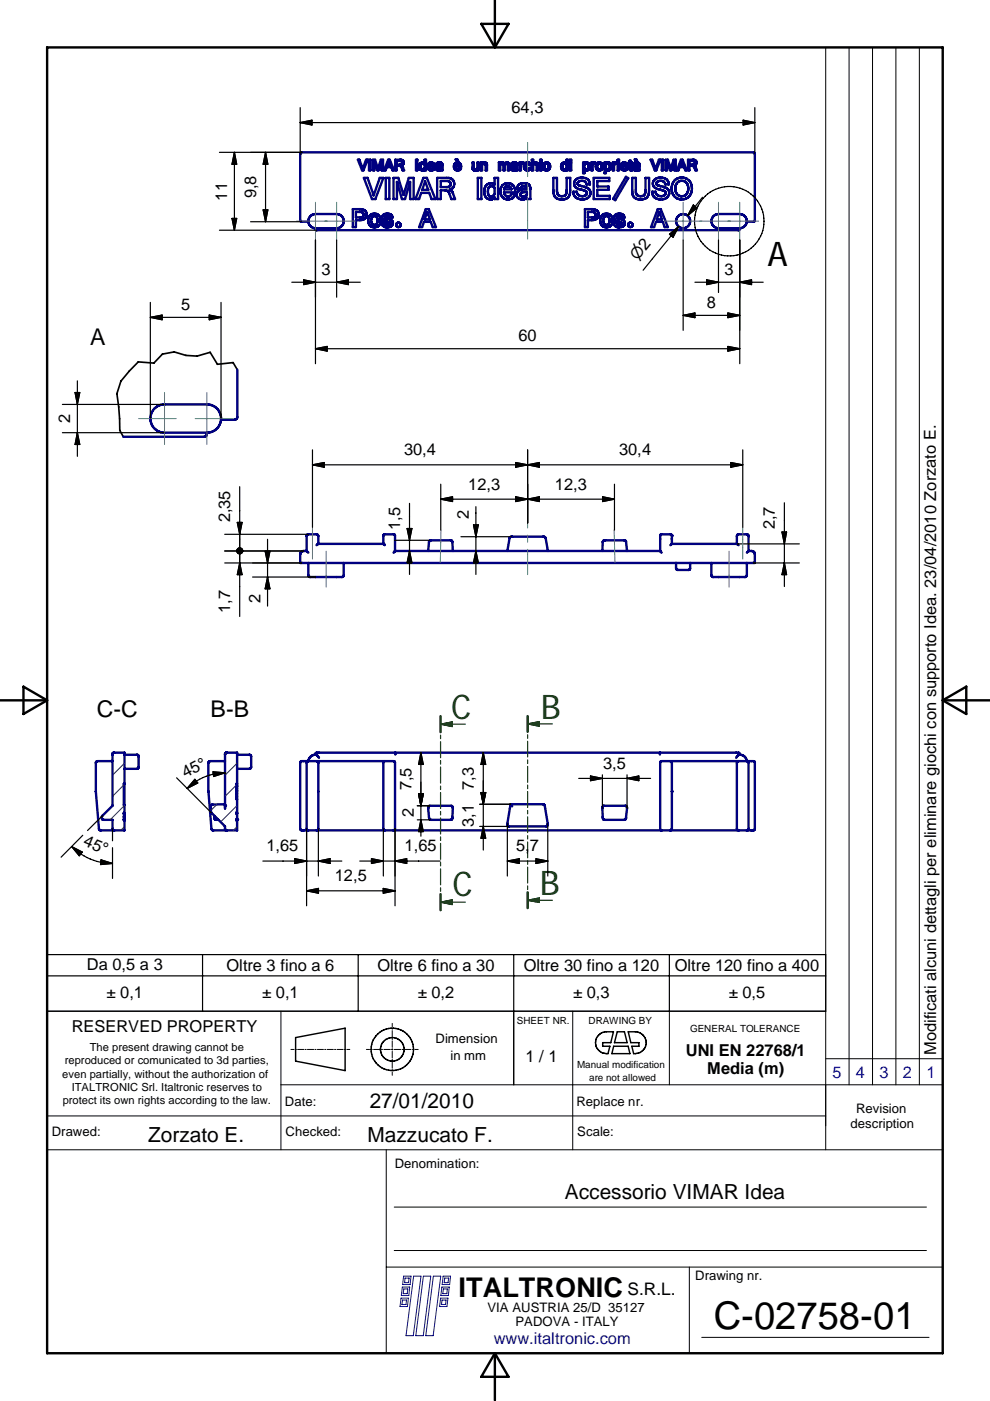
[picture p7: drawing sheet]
<svg xmlns="http://www.w3.org/2000/svg" width="210mm" height="297mm" viewBox="0 0 210 297" stroke-linecap="round" stroke-linejoin="round" font-family="sans-serif">
<g fill="none" stroke="#000080" stroke-width=".51">
<path d="M75.9 33.9h.3l.7 1.9 .7-1.9h.3l-.8 2.2h-.3zM77.2 37.7h.7l1.3 3.7 1.3-3.7h.8l-1.7 4.5h-.7zM78.2 33.9h.3v2.2h-.3zM79.1 33.9h.4l.6 1.8 .7-1.8h.4v2.2h-.3v-1.9l-.6 1.9h-.3l-.6-1.9v1.9h-.3zM81.8 37.7h.7v4.5h-.7zM82.3 33.9h.3l.9 2.2h-.3l-.2-.7h-1l-.2 .7h-.3zM82.5 34.1l.4 1.1h-.8zM83.4 37.7h1.1l1.1 3.6 1.1-3.6h1v4.5h-.7v-3.6l-1.1 3.6h-.7l-1-3.6v3.6h-.8zM83.8 33.9h1.2a.62 .62 0 0 1 .6 .5 .62 .62 0 0 1-.5 .7l.2 .1 .4 .9h-.4l-.2-.8-.4-.1h-.6v.9h-.3zM84.1 34.1h.7a.39 .39 0 0 1 .5 .4 .39 .39 0 0 1-.4 .4h-.8zM88.2 33.9h.3v2.2h-.3zM89.2 34.6l.5-.2 .3 .2v-.7h.3v2.2h-.3v-.2a.72 .72 0 0 1-1 0 .72 .72 0 0 1 0-1z"/>
<path d="M89.4 34.8l.3-.1 .3 .2v.7a.47 .47 0 0 1-.7 .3 .47 .47 0 0 1-.1-.7zM89.8 37.7h.7l1.8 4.5h-.8l-.5-1.3h-1.7l-.4 1.3h-.8zM90.1 38.5l.7 1.8h-1.3zM91 34.6a.79 .79 0 0 1 .8 0 .79 .79 0 0 1 .4 .7h-1.3l.1 .2a.45 .45 0 0 0 .3 .4 .45 .45 0 0 0 .5-.3h.4a.84 .84 0 0 1-1.4 .3 .84 .84 0 0 1 .2-1.3zM91.2 34.7h.4l.3 .4h-.9zM92.6 34.6a.73 .73 0 0 1 .7-.2 .73 .73 0 0 1 .5 .7v1h-.3v-.2a.58 .58 0 0 1-.7 .3 .58 .58 0 0 1-.3-.7 .58 .58 0 0 1 .7-.4h.3a.41 .41 0 0 0-.3-.5 .41 .41 0 0 0-.5 .3h-.2zM92.7 37.7h2a1.27 1.27 0 0 1 1.6 .9 1.27 1.27 0 0 1-.9 1.6l.4 .3 .7 1.7h-.8l-.5-1.2a.86 .86 0 0 0-.8-.6h-.9v1.8h-.8zM92.7 35.5l.2-.2h.6v.4a.41 .41 0 0 1-.4 .3 .41 .41 0 0 1-.4-.5zM93.4 34.8h.1M93.5 38.4h1.2a.66 .66 0 0 1 .8 .5 .66 .66 0 0 1-.7 .8h-1.3zM96.5 34.6a.79 .79 0 0 1 .9 0 .79 .79 0 0 1 .4 .7h-1.3a.46 .46 0 0 0 .4 .6 .46 .46 0 0 0 .5-.3h.3a.82 .82 0 0 1-1.2 .4 .82 .82 0 0 1 0-1.3zM96.6 33.8h.4l.2 .4h-.2z"/>
<path d="M96.6 34.8a.46 .46 0 0 1 .6-.1 .46 .46 0 0 1 .3 .4h-1zM100.2 34.5h.3v1.3a.42 .42 0 0 0 .7-.2v-1.1h.3v1.6h-.3v-.2a.56 .56 0 0 1-.6 .3 .56 .56 0 0 1-.4-.5zM101.3 37.7h.8v4.5h-.8zM101.9 34.5h.3v.2a.56 .56 0 0 1 .6-.3 .56 .56 0 0 1 .5 .5v1.2h-.3l-.1-1.3a.42 .42 0 0 0-.7 .1v1.2h-.3zM103.3 39.1a1.2 1.2 0 0 1 1.6 .1v-1.5h.7v4.5h-.7v-.4a1.28 1.28 0 0 1-1.6 .3 1.28 1.28 0 0 1-.6-1.5l.1-.7zM103.8 39.5h.5l.6 .3v1.4a.77 .77 0 0 1-1.1 .4 .77 .77 0 0 1-.4-1l.1-.7zM105.8 34.5h.3v.2a.54 .54 0 0 1 .9 0 .51 .51 0 0 1 .6-.3 .51 .51 0 0 1 .4 .5v1.2h-.3v-1a.34 .34 0 0 0-.3-.5 .34 .34 0 0 0-.4 .3v1.2h-.3v-1.2a.34 .34 0 0 0-.3-.3 .34 .34 0 0 0-.3 .3v1.2h-.3zM106.5 39.3a1.61 1.61 0 0 1 1.9-.3 1.61 1.61 0 0 1 .8 1.8h-2.3a.79 .79 0 0 0 .6 .9 .79 .79 0 0 0 .9-.6h.8a1.58 1.58 0 0 1-1.9 1.1 1.58 1.58 0 0 1-1.2-1.8l.1-.5zM107 39.8a.79 .79 0 0 1 .9-.3 .79 .79 0 0 1 .5 .7h-1.5zM108.5 34.6a.75 .75 0 0 1 1.2 .3v1.2h-.3v-.2a.58 .58 0 0 1-.8 .2 .58 .58 0 0 1-.2-.8l1-.2a.4 .4 0 0 0-.3-.4 .4 .4 0 0 0-.5 .2h-.3zM108.7 35.5l.7-.2v.4a.39 .39 0 0 1-.5 .3 .39 .39 0 0 1-.2-.5zM109.3 34.8h.1"/>
<path d="M109.9 39.3a1.49 1.49 0 0 1 2.5 .5l.1 2.4h-.8v-.3a1.22 1.22 0 0 1-1.4 .3 1.22 1.22 0 0 1-.7-1.2l.1-.3 .6-.4 1.4-.2a.69 .69 0 0 0-.6-.6 .69 .69 0 0 0-.7 .5h-.8zM110.1 34.5h.3v.2l.6-.3v.4l-.6 .1v1.2h-.3zM111.4 34.6a.68 .68 0 0 1 1.1 .4h-.3a.47 .47 0 0 0-.7-.2 .47 .47 0 0 0-.1 .6 .41 .41 0 0 0 .3 .5 .41 .41 0 0 0 .5-.3h.3a.75 .75 0 0 1-1 .5 .75 .75 0 0 1-.4-1zM112.8 33.9h.3v.8a.55 .55 0 0 1 .5-.3 .55 .55 0 0 1 .5 .5v1.2h-.3v-1.2a.39 .39 0 0 0-.4-.2 .39 .39 0 0 0-.3 .2v1.2h-.3zM114.5 33.9h.3v.3h-.3zM114.5 34.5h.3v1.6h-.3zM115.3 34.7a.81 .81 0 0 1 1.2 .1 .81 .81 0 0 1-.2 1.1 .81 .81 0 0 1-1.1-.2v-.8zM115.5 34.8a.54 .54 0 0 1 .9 .5 .54 .54 0 0 1-.9 .5l-.1-.4zM117.3 37.7h.8v2.8a1.03 1.03 0 0 0 1 1.1 1.03 1.03 0 0 0 1-1.1v-2.8h.8v2.6a1.8 1.8 0 0 1-1.4 2 1.8 1.8 0 0 1-2.1-1.3zM119.1 34.7l.4-.3 .6 .2v-.7h.3v2.2h-.3v-.2a.69 .69 0 0 1-.9 .1 .69 .69 0 0 1-.2-.9zM119.4 34.8l.4-.1 .3 .2v.7a.48 .48 0 0 1-.7 .3 .48 .48 0 0 1-.1-.7zM120.8 33.9h.3v.3h-.3z"/>
<path d="M120.8 34.5h.3v1.6h-.3zM122 38.2a1.74 1.74 0 0 1 1.8-.6 1.74 1.74 0 0 1 1.3 1.5h-.7a1.02 1.02 0 0 0-.9-.8 1.02 1.02 0 0 0-1.1 .6 1.53 1.53 0 0 0 1.5 .7 1.33 1.33 0 0 1 1.3 1.4 1.33 1.33 0 0 1-1.4 1.3 1.75 1.75 0 0 1-2.2-1.7h.7a1.17 1.17 0 0 0 .9 1 1.17 1.17 0 0 0 1.2-.5 .93 .93 0 0 0-1.1-.9 1.41 1.41 0 0 1-1.5-1.5zM123.6 34.5h.3v.2a.69 .69 0 0 1 .9-.1 .69 .69 0 0 1 .3 .9 .68 .68 0 0 1-.4 .6 .68 .68 0 0 1-.8-.1v.7h-.3zM124 34.8a.42 .42 0 0 1 .6-.1 .42 .42 0 0 1 .1 .6 .46 .46 0 0 1-.2 .6 .46 .46 0 0 1-.6-.2zM125.4 34.5h.3v.2l.5-.3v.4l-.5 .1v1.2h-.3zM125.9 37.7h3.3v.7h-2.6v1.1h2.4v.7h-2.4v1.3h2.7v.7h-3.4zM126.5 34.7a.81 .81 0 0 1 1.2 .1 .81 .81 0 0 1-.2 1.1 .81 .81 0 0 1-1.1-.2v-.8zM126.7 34.8h.1a.5 .5 0 0 1 .6 0 .5 .5 0 0 1 .1 .6 .5 .5 0 0 1-.6 .5 .5 .5 0 0 1-.3-.7zM128.2 34.5h.3v.2a.78 .78 0 0 1 1.1 .1 .78 .78 0 0 1-.2 1.1l-.3 .3-.6-.2v.7h-.3zM128.5 34.8a.48 .48 0 0 1 .7 0 .48 .48 0 0 1 .1 .6 .45 .45 0 0 1-.3 .5 .45 .45 0 0 1-.5-.2zM129.9 34.5h.3v.2l.6-.3v.4l-.6 .1v1.2h-.3zM131 33.9h.3v.3h-.3z"/>
<path d="M131 34.5h.3v1.6h-.3zM131.9 34.6a.76 .76 0 0 1 .9-.1 .76 .76 0 0 1 .3 .8h-1.2a.46 .46 0 0 0 .3 .6 .46 .46 0 0 0 .6-.3h.3a.83 .83 0 0 1-1.3 .3 .83 .83 0 0 1 .1-1.3zM132 34.8l.5-.1 .3 .4h-.9zM132.7 37.5l.5 .3-2.7 4.6-.5-.2zM133.5 34.1h.3v.4h.2v.2h-.2v1l.1 .2h.2v.2l-.6-.2v-1.2h-.2v-.2h.2zM134 37.7h.8v2.6a1.06 1.06 0 0 0 1 1.3 1.06 1.06 0 0 0 1.1-1.3v-2.6h.7v2.6a1.81 1.81 0 0 1-1.4 2 1.81 1.81 0 0 1-2.1-1.3zM134.4 34.6a.73 .73 0 0 1 .7-.2 .73 .73 0 0 1 .5 .7v1h-.3v-.2a.58 .58 0 0 1-.8 .2 .58 .58 0 0 1-.2-.8l1-.2a.4 .4 0 0 0-.3-.5 .4 .4 0 0 0-.4 .3h-.3zM134.6 33.8h.3l.2 .4h-.2zM134.6 35.5l.7-.2v.4a.39 .39 0 0 1-.5 .3 .39 .39 0 0 1-.2-.5zM137.9 33.9h.4l.7 1.9 .7-1.9h.3l-.9 2.2h-.3zM138.7 38.2a1.76 1.76 0 0 1 1.8-.6 1.76 1.76 0 0 1 1.3 1.5h-.7a.97 .97 0 0 0-.9-.8 .97 .97 0 0 0-1 .7l.4 .4a2.92 2.92 0 0 1 2.2 1.1 1.57 1.57 0 0 1-.6 1.6 1.57 1.57 0 0 1-1.6 .1h-.2a1.41 1.41 0 0 1-1.1-1.6h.7a1.14 1.14 0 0 0 1 1 1.14 1.14 0 0 0 1.2-.7 1.29 1.29 0 0 0-1.3-.7 1.31 1.31 0 0 1-1.4-1.8zM140.3 33.9h.3v2.2h-.3z"/>
<path d="M141.2 33.9h.4l.6 1.8 .6-1.8h.5v2.2h-.3v-1.9l-.7 1.9h-.2l-.7-1.9v1.9h-.2zM143 38.3a2.25 2.25 0 0 1 3-.1 2.25 2.25 0 0 1 .5 2.9 2.19 2.19 0 0 1-2.9 1 2.19 2.19 0 0 1-1.1-2.9zM143.6 38.8a1.48 1.48 0 0 1 1.8-.1 1.48 1.48 0 0 1 .5 1.8 1.41 1.41 0 0 1-1.9 1 1.41 1.41 0 0 1-.8-1.9zM144.4 33.9h.3l.9 2.2h-.3l-.3-.7h-.9l-.3 .7h-.3zM144.5 34.1l.4 1.1h-.7zM145.9 33.9h1.1a.62 .62 0 0 1 .7 .5 .62 .62 0 0 1-.5 .7l.2 .1 .4 .9h-.4l-.2-.8-.5-.1h-.5v.9h-.3zM146.2 34.1h.8l.4 .3a.39 .39 0 0 1-.4 .5h-.8zM65.4 47h-1.6l-.2-.3v-14l.4-.4h95.7l.3 .4v14.1l-.2 .2h-1.5M65.8 45.8l.5-.3 .6-.1h4.5a1.5 1.5 0 0 1 1.5 1.5 1.5 1.5 0 0 1-1.5 1.5h-4.5a1.51 1.51 0 0 1-1.4-.9 1.51 1.51 0 0 1 .3-1.7zM66.9 48.4l.1 .3 .2 .1h89.3l.3-.2v-.2M74.8 44.3h1.7a1.19 1.19 0 0 1 1.2 1.4 1.19 1.19 0 0 1-1.4 1h-.8v1.5h-.7zM75.5 44.9h.8a.6 .6 0 0 1 .8 .5 .6 .6 0 0 1-.6 .7h-1z"/>
<path d="M78.4 45.7a1.43 1.43 0 0 1 2.3 .7 1.43 1.43 0 0 1-1.6 1.8 1.53 1.53 0 0 1-.7-2.5zM78.9 46.1a.7 .7 0 0 1 .9-.2 .7 .7 0 0 1 .3 .9 .71 .71 0 0 1-.7 .9 .71 .71 0 0 1-.7-.9zM81.2 45.6a1.28 1.28 0 0 1 2 .4v.2h-.6a.46 .46 0 0 0-.5-.4 .46 .46 0 0 0-.4 .4l.5 .2a.93 .93 0 0 1 1.1 .9 .93 .93 0 0 1-1.2 .9 1 1 0 0 1-1.1-1h.6a.62 .62 0 0 0 .4 .5 .62 .62 0 0 0 .7-.2 .38 .38 0 0 0-.2-.4 .38 .38 0 0 0-.4-.1 .91 .91 0 0 1-.9-.3 .91 .91 0 0 1 0-1.1zM82.6 47.2h.1M90.3 44.3h.6l1.5 3.9h-.6l-.5-1.2h-1.4l-.4 1.2h-.6zM90.6 45l.6 1.5h-1.2zM110.5 40.9l1.2-.2v.6a.74 .74 0 0 1-.7 .4 .74 .74 0 0 1-.7-.6zM124 44.3h1.7a1.19 1.19 0 0 1 1.3 1.4 1.19 1.19 0 0 1-1.5 1h-.8v1.5h-.7zM124.7 44.9h.8a.6 .6 0 0 1 .7 .5 .6 .6 0 0 1-.5 .7h-1zM127.6 45.7a1.42 1.42 0 0 1 2.3 .7 1.42 1.42 0 0 1-1.6 1.8 1.55 1.55 0 0 1-.7-2.5zM128.3 45.9a.68 .68 0 0 1 .9 .6 .8 .8 0 0 1-.8 1.2 1.09 1.09 0 0 1-.1-1.8zM130.8 46.2l1.1 .4a.87 .87 0 0 1 .5 1.1 .87 .87 0 0 1-1.1 .5 1.01 1.01 0 0 1-1.2-1h.7a.51 .51 0 0 0 .2 .5 .51 .51 0 0 0 .6-.1l.2-.1v-.3"/>
<path d="M130.8 46.1a.5 .5 0 0 1 .5-.3 .5 .5 0 0 1 .5 .4h.6a1.11 1.11 0 0 0-1.2-.9 1.11 1.11 0 0 0-1 1 1.91 1.91 0 0 0 1.6 .9M130.8 46.1v.1M130.9 45.9v.1M131.8 47.2h.1M139.5 44.3h.6l1.5 3.9h-.7l-.4-1.2h-1.4l-.4 1.2h-.7zM139.8 45l.5 1.5h-1zM151.3 45.8l.5-.3 .5-.1h4.5a1.5 1.5 0 0 1 1.5 1.5 1.5 1.5 0 0 1-1.5 1.5h-4.5a1.51 1.51 0 0 1-1.3-.9 1.51 1.51 0 0 1 .3-1.7zM50.3 78.4v10.2l-.6 .4h-2.8M32.7 86.7l.6-.5 1.2-.4 9.4-.1a3 3 0 0 1 3 3 3 3 0 0 1-3 3h-9a3 3 0 0 1-2.8-1.8 3 3 0 0 1 .6-3.2zM43.9 91.7l-.1 .7-.5 .2h-17.2M65.4 119.4v2.6a.95 .95 0 0 0 1.2 .3h5.5a.62 .62 0 0 0 .8-.3v-2.6M67.5 115.3v-1.6l-.1-.3-2.2-.1-.2 .4v3.1"/>
<path d="M81.3 115.3h-13.9l-.3 .3M81.3 115.3h.1M81.3 115.3l.1-2h2.3l.1 3.5M81.3 115.3l.3 .3M83.8 116.8h.1M83.8 116.8l-.4 .4M83.8 116.8h56.2M90.8 116.8l.2-1.9 .3-.3h4.4l.2 .3 .1 1.9M107.6 116.8l.5-2.8 .4-.2h7l.2 .3 .5 2.7M128.2 114.6h.1M128.2 114.6h4.3l.2 .1 .2 2.1M128.2 114.6l-.4 .3-.1 1.9"/>
<path d="M140 116.8h.1M140 116.8l.3 .4M142.4 115.3l-.3 .3M142.4 115.3h13.9l.3 .3M142.5 113.6h.1M142.5 113.6v1.7M142.5 113.6l-.4-.3h-1.8l-.3 .2v3.3M143.3 119.4v1.1a.96 .96 0 0 0 1.3 .3h.9a.58 .58 0 0 0 .8-.3v-1.1M150.8 119.4v2.6a.96 .96 0 0 0 1.3 .3h5.4a.63 .63 0 0 0 .8-.3v-2.6M156.2 115.3l.1-1.9 2.2-.1 .2 .4v3.1M158.7 116.8h.8l.5 .4v2.2h-96.4l.2-2.2 .6-.4h.6l.4 .4M158.7 116.8h.1"/>
<path d="M158.7 116.8l-.4 .4M24.2 159.6l-.2 .1-.1 .3M47.8 159.7l2.5-.1v6.6M47.8 159.7l-.1 11.7M47.8 159.7l-.1 .3M48.1 159.6l-.3 .1M83.8 159.6v.4M139.9 159.6v.4M23.9 161.4h-3.2l-.4 .2a81.5 81.5 0 0 0 .7 14.3l.4 .2h5v-2.2M26.2 173.7h.2M26.2 172.5h.2M26.4 173.7v.2"/>
<path d="M26.4 172.4v.1M26.4 173.1v.2M26.4 172.5v.1M26.4 160h2.6a.77 .77 0 0 1 .4 1v1.2a.62 .62 0 0 1-.4 .8h-2.6M26.4 172.4v-12.8h-2.3l-.2 .3v10.9l-2.2 2.2-.1 .4 .2 .4h2.1v1.9l.3 .4M26.4 166.2h-.2v4.5h.2M26.4 172.6v.5M26.4 173.3v.4M26.4 173.7h-.2v.2h.2M26.4 172.4h-.2v.2h.2M26.4 173.1h-.2v.2h.2M45.5 173l.1 .7 .7 .1"/>
<path d="M47.7 170.8h.1M47.7 170.5l-2.8 .1-.2 .4v1.1l3 3.1v.6l.4 .3M47.7 161.4h-3.1l-.4 .2a79 79 0 0 0 .6 14.1l.4 .4h5.1v-2.2M50.1 172.5h.2M50.1 167.7h.2M50.1 166.7h.2M50.1 167.1h.2M50.1 166.5h.2M50.1 168.9h.2M50.1 168.3h.2M50.3 173.7h.1M50.3 172.3v.2"/>
<path d="M50.3 173.7v.2M50.3 166.2v.5M50.3 167.7v1.7M50.3 166.7v1M50.3 160h2.6a.93 .93 0 0 1 .4 1.2v1a.62 .62 0 0 1-.4 .8h-2.6M50.3 169.4v2.9M50.3 172.5v1.2M50.3 173.7h-.2v.2h.2M50.3 166.2h-.2v3.2h.2M50.3 172.3h-.2v.2M66.9 160a.52 .52 0 0 1 .7-.4h88.7a.38 .38 0 0 1 .5 .4M67.1 161.4l.4 .4v13.9l-.4 .4"/>
<path d="M67.6 160.7a1.02 1.02 0 0 0-.9-.7 1.02 1.02 0 0 0-1 .6l-.3 .8-.3 .1-.1 .3v13.9l.1 .3 .3 .1M81.6 161.4l-.3 .3v14.1l.2 .3M83.6 176.1l.2-.3v-14.1l-.4-.3-19.6 .1-.2 14.2a.61 .61 0 0 0 .8 .4h94.9a.55 .55 0 0 0 .7-.4v-14.2l-19.7-.1-.3 .2v14.3l.2 .2M90.9 170.9h4.9l.2 .3-.1 2.4-.4 .2h-4.3l-.2-.5-.2-1.9zM108.3 170.5v.1M108.3 170.5l7 .1 .2 .2 .7 4-.2 .3-.2 .1h-8l-.2-.6zM108.3 170.6h.1M108.3 170.6l.3 .4M127.8 170.9h4.9l.2 .5-.2 2.2-.3 .2-4.5-.1-.2-2.3zM142.1 161.4l.4 .3v14.1l-.2 .3M142.5 167.8h.1M156.1 160.7a1.04 1.04 0 0 1 .9-.7 1.04 1.04 0 0 1 1 .6l.3 .8 .3 .1 .1 .3v13.9l-.4 .4"/>
<path d="M156.6 161.4l-.3 .1-.1 .3v13.9l.1 .3 .3 .1"/>
<circle cx="84.5" cy="47.7" r=".47"/>
<circle cx="133.6" cy="47.7" r=".47"/>
<circle cx="144.8" cy="46.9" r="1.5"/>
</g>
<path d="M50.3 78.4l-.9-1.5-3.3 .3-1.5-2.5-2.8 .8-2.4-.1-2.5-.8-2.5 .5-1.8 1.9-3.3-.3-1.9 2-1.8 2.1-.8 2.7 .4 2.8 .2 4.9 .7 1.4" fill="none" stroke="#000" stroke-width=".36"/>
<path d="M10 10.1h189.9v276.8h-189.9zM102 5.1h5.8l-2.9 5zM104.9 0v10.1M0 148.5h10M5 145.6l5 2.9-5 2.9zM199.9 148.5l5-2.9v5.8zM199.9 148.5h10M104.9 286.9v10M104.9 286.9l2.9 5h-5.8z" fill="none" stroke="#000" stroke-width=".51"/>
<g fill="none" stroke="#000" stroke-width=".25">
<path d="M46.5 32.3h17.5M49.7 32.3l.5 2.5h-1zM49.7 32.3v16.5M56.3 32.3l.5 2.5h-1zM56.3 32.3v14.7M63.6 26l2.5-.5v1zM63.6 22.8v9.9M157.6 25.5l2.4 .5-2.4 .5zM160 22.8v9.9M160 26h-96.4M46.5 48.8h20.3M49.2 46.3h1l-.5 2.5z"/>
<path d="M53.1 47h10.9M55.8 44.5h1l-.5 2.5zM61.9 59.8h14.5M64.4 59.3l2.5 .5-2.5 .5zM66.9 50.9v26.2M67 48.8h.2M71.4 59.8l2.5-.5v1zM71.4 50.9v12.1M141.9 49.7l2-1.7-1.2 2.3zM143.9 48l-7.5 9.3M143.9 48l-1.6 2M144.8 50.9v19.1"/>
<path d="M147 43.5l.8 .6-2 1.6zM147.3 59.8h14.5M148.9 41.8l-3.1 3.9M149.8 59.3l2.5 .5-2.5 .5zM152.3 50.9v11.1M156.8 50.9v26.2M156.8 59.8l2.5-.5v1zM31.9 64.1v24.5M31.9 67.3l2.5-.5v1zM44.4 66.8l2.5 .5-2.5 .5zM46.9 64.1v24.5M46.9 67.3h-15"/>
<path d="M66.9 73.9l2.5-.5v1zM144.8 66.9l2.5-.5v1zM154.3 73.4l2.5 .5-2.5 .5zM154.3 66.4l2.5 .5-2.5 .5zM156.8 73.9h-89.9M156.8 66.9h-12M13.2 85.7h21.6M13.2 91.7h21.6M15.9 83.2h1l-.5 2.5zM16.4 80.8v16M16.4 91.7l.5 2.5h-1zM66.3 95.4v16.4"/>
<path d="M66.3 98.6l2.4-.5v1zM109.3 98.1l2.6 .5-2.6 .5zM111.9 95.4v15.5M111.9 98.6l2.5-.5v1zM155 98.1l2.5 .5-2.5 .5zM157.5 98.6h-91.2M157.5 95.4v16.4M47.6 116.8h16.8M47.6 113.3h17.8M47.6 119.4h16.4M50.3 110.8h1l-.5 2.5zM50.8 103.2v27.5"/>
<path d="M50.8 119.4l.5 2.4h-1zM56.2 116.9h1l-.5 2.5zM56.7 114.3v14.2M83.7 114.6h7.3M86.3 112.1h1l-.5 2.5zM86.8 106.7v15.1M86.8 116.8l.5 2.5h-1zM93.5 105.8l2.4-.5v1zM93.5 102.7v9.7M97.7 113.8h10.9M100.4 111.3h1l-.5 2.5zM100.9 107.4v14.4"/>
<path d="M100.9 116.8l.5 2.5h-1zM109.3 105.3l5.1 1v-1l-5.1 1zM127.8 105.3l2.5 .5-2.5 .5zM130.3 105.8h-36.8M130.3 102.7v9.7M156.2 115.3h1.2M157.6 115.3h11.9M159.7 119.4h9.8M165.8 112.8h1l-.5 2.5zM166.3 119.4l.5 2.4h-1zM166.3 106.6v17.8M53.6 122.3h13.3"/>
<path d="M56.7 122.3l.5 2.5h-1zM89.2 159.6l.5 2.5h-.9zM89.2 159.6v17.7M102.5 159.6v20.6M102.5 159.6l.5 2.5h-1zM15.2 179.5l2.2 1.2-.6 .7zM15.2 179.5a12.2 12.2 0 0 0 8.7 3.6M17.5 177.1l-4.5 4.6M21.7 173l-3.1 3.1M23.9 175.7v2.6M23.9 179.7v6.5M37.4 164.9l7.4 7.4"/>
<path d="M41.3 165.2l.6 .8-2.2 1.2zM45.2 163.6l2.5 .3-2.4 .7zM47.7 163.9a11.7 11.7 0 0 0-8 3.3M65 175.7v16.3M67.5 175.7v10M81.3 175.7v10M83.8 175.7v16.3M88.5 170.8h2.6M88.5 173.8h2.9M88.8 168.3h.9l-.5 2.5zM89.2 173.8l.5 2.5h-.9zM101.7 170.5h6.6"/>
<path d="M101.7 175.2h6.2M102 168h1l-.5 2.5zM102.5 175.2l.5 2.5h-1zM107.6 174.6v11.1M116.1 174.6v11.1M122.7 165h15.2M125.2 164.5l2.5 .5-2.5 .5zM127.7 164.3v7.1M132.9 165l2.5-.5v1zM132.9 164.3v7.1M21.4 182.3l2.5 .8-2.6 .2zM55.7 182.6h16.8"/>
<path d="M62.5 182.1l2.5 .5-2.5 .5zM65 188.9l2.5-.5v1zM67.5 182.6l2.5-.5v1zM76.3 182.6h17M78.8 182.1l2.5 .5-2.5 .5zM81.3 188.4l2.5 .5-2.5 .5zM83.8 188.9h-18.8M83.8 182.6l2.4-.5v1zM107.6 182.6l2.5-.5v1zM113.6 182.1l2.5 .5-2.5 .5zM116.1 182.6h-8.5M10 206.9h165.1"/>
<path d="M10 202.4h165.1v12h-165.1zM42.9 202.4v12M75.9 202.4v12M108.9 202.4v12M141.9 202.4v12"/>
<circle cx="154.6" cy="46.9" r="7.4"/>
</g>
<g fill="none" stroke="#000" stroke-width=".3">
<path d="M62.7 220l10.5-2v9l-10.5-2zM108.9 214.4v15.6M126.9 219.5l.6-.5a4.2 4.2 0 0 1 2.6-.2l-.6 2.3h-1.7v.7h1.5l-.4 1.6a2.32 2.32 0 0 1-2.4-1.3 2.32 2.32 0 0 1 .4-2.6zM130.9 218.8h1.5l.6 2.3h-2.7zM133.2 218.8a4.1 4.1 0 0 1 2.5 .2 2.33 2.33 0 0 1 1.2 2.8 2.33 2.33 0 0 1-2.6 1.6l-.3-1.6h1.5v-.7h-1.7zM130.1 221.8h3.1l.4 1.6h-3.9z"/>
<circle cx="83.2" cy="222.5" r="2.5"/>
<circle cx="83.2" cy="222.5" r="4.5"/>
</g>
<g fill="none" stroke="#000" stroke-width=".21">
<path d="M180 10.1v219.9M185 10.1v219.9M189.9 10.1v219.9M194.9 10.1v219.9M59.6 214.4v29.4M83.2 217v.7M83.2 218v.2M83.2 218.5v1.4M121.4 214.4v29.4M141.9 214.4v15.6M175.1 214.4h-165.1v72.5h189.9v-276.8h-24.8v233.7M10 236.6h165.1"/>
<path d="M59.6 230h140.3M61.7 222.5h.6M62.6 222.5h.2M63.1 222.5h1.3M64.7 222.5h.2M65.2 222.5h1.3M66.8 222.5h.2M67.3 222.5h1.3M68.8 222.5h.3M69.4 222.5h1.3M70.9 222.5h.3M71.5 222.5h1.2"/>
<path d="M73 222.5h.3M73.5 222.5h.7M77.7 222.5h.7M78.6 222.5h.3M79.2 222.5h1.4M80.9 222.5h.2M81.4 222.5h1.4M83 222.5h.3M83.2 220.2v.2M83.2 220.7v1.4M83.2 222.3v.3M83.2 222.9v1.4"/>
<path d="M83.2 224.6v.2M83.2 225.1v1.4M83.2 226.7v.3M83.2 227.3v.7M83.6 222.5h1.4M85.2 222.5h.3M85.8 222.5h1.3M87.4 222.5h.3M88 222.5h.7M175.1 224.5h24.8M10 243.8h189.9M81.9 243.8v43.1"/>
<path d="M83.6 255.9h112.8M81.9 268.6h118M83.6 265.1h112.8M146.2 268.6v18.3M148.8 283.5h48.2"/>
</g>
<g fill="none" stroke="#001f7e" stroke-width=".21">
<path d="M85 275.2h1.6l-.2 1.8h-1.6zM85.3 272.9h1.6l-.2 1.8h-1.6zM85.3 275.6h.9l-.1 1h-.9zM85.6 270.6h1.5l-.1 1.8h-1.6zM85.6 273.3h.9l-.2 1h-.8zM85.9 271h.8l-.1 .9h-.8zM87.7 270.6h1.6l-1.7 12.6h-1.5zM89.8 270.6h1.5l-1.6 12.6h-1.5zM91.9 270.6h1.6l-1.7 12.6h-1.5zM93.4 275.2h1.6l-.2 1.8h-1.6zM93.7 272.9h1.5l-.1 1.8h-1.6zM93.7 275.6h.9l-.1 1h-.9z"/>
<path d="M94 270.6h1.5l-.2 1.8h-1.6zM94 273.3h.8l-.1 1h-.8zM94.3 271h.8l-.1 .9h-.8z"/>
</g>
<g fill="none" stroke="#004000" stroke-width=".25">
<path d="M93.4 153.5l2.5-.4v1zM93.4 151.8v3.4M93.4 155.9v.7M93.4 157.2v3.5M98.7 153.5h-5.3M111.9 153.5l2.5-.5v1zM111.9 151.8v3.4M111.9 155.8v.7M111.9 157.2v3.3M117.1 153.5h-5.2M93.4 161.2v.8M93.4 162.6v3.4"/>
<path d="M93.4 166.7v.7M93.4 168v3.4M93.4 172v.8M93.4 173.4v3.4M93.4 177.4v.8M93.4 178.8v3.4M111.9 161.1v.8M111.9 162.5v3.4M111.9 166.5v.7M111.9 167.8v3.4M111.9 171.8v.8M111.9 173.2v3.3"/>
<path d="M111.9 177.2v.7M111.9 178.5v3.4M93.4 191.3l2.5-.5v1zM93.4 191.3h5.3M93.4 182.8v.8M93.4 184.2v3.4M93.4 188.2v.8M93.4 189.6v3.4M111.9 190.9l2.5-.5v.9zM111.9 190.9h5.2M111.9 182.5v.8M111.9 183.9v3.3"/>
<path d="M111.9 187.8v.8M111.9 189.2v3.3"/>
</g>
<path d="M93.4 151.8v3.4M111.9 151.8v3.4M93.4 189.6v3.4M111.9 189.2v3.3" fill="none" stroke="#004000" stroke-width=".51"/>
<g fill="#004000" stroke="#004000" stroke-width=".25">
<path d="M111.9 153.5l2.5-.5v1z"/>
<path d="M111.9 190.9l2.5-.5v.9z"/>
<path d="M93.4 153.5l2.5-.4v1z"/>
<path d="M93.4 191.3l2.5-.5v1z"/>
</g>
<path d="M24 159.7l-.1 .1M47.9 159.7l-.1 .1M26.2 166.4l-2.3 2.4M26.4 175.3l-.8 .8M26.4 170.8l-3.1 3M26.4 161.8l-2.5 2.6M46 170.6l-1.3 1.2M50.1 166.4l-2.4 2.4M50.3 175.3l-.9 .8M50.3 170.8l-3.5 3.5M50.3 161.8l-2.6 2.6" fill="none" stroke="#1e1e47" stroke-width=".21"/>
<g fill="none" stroke="#408080" stroke-width=".21">
<path d="M111.9 30.2v7.2M111.9 38.9v1.5M62.9 46.9h12.5M66.9 42.9v8M71.4 42.9v8M111.9 41.9v8.8M140.8 46.9h20M144.8 42.9v8M152.3 42.9v8M156.8 42.9v8M29.4 88.8h8M34.9 83.2v11"/>
<path d="M41.4 88.8h8M43.9 83.2v11M66.3 111.8v6.7M69.2 116.9v7.6M93.5 112.4l-.2 6.9M111.9 110.8v1.2M111.9 113.5v1.5M111.9 116.5v5.3M130.2 112.4l.2 6.9M154.6 116.9v7.6M157.5 111.8v6.7"/>
</g>
<g fill="#000" stroke="#000" stroke-width=".25">
<path d="M49.7 32.3l.5 2.5h-1zM56.3 32.3l.5 2.5h-1zM63.6 26l2.5-.5v1zM157.6 25.5l2.4 .5-2.4 .5zM49.2 46.3h1l-.5 2.5zM55.8 44.5h1l-.5 2.5zM71.4 59.8l2.5-.5v1zM141.9 49.7l2-1.7-1.2 2.3zM147 43.5l.8 .6-2 1.6zM156.8 59.8l2.5-.5v1zM31.9 67.3l2.5-.5v1zM44.4 66.8l2.5 .5-2.5 .5z"/>
<path d="M64.4 59.3l2.5 .5-2.5 .5zM66.9 73.9l2.5-.5v1zM144.8 66.9l2.5-.5v1zM149.8 59.3l2.5 .5-2.5 .5zM154.3 73.4l2.5 .5-2.5 .5zM154.3 66.4l2.5 .5-2.5 .5zM15.9 83.2h1l-.5 2.5zM16.4 91.7l.5 2.5h-1zM66.3 98.6l2.4-.5v1zM109.3 98.1l2.6 .5-2.6 .5zM111.9 98.6l2.5-.5v1zM155 98.1l2.5 .5-2.5 .5z"/>
<path d="M50.3 110.8h1l-.5 2.5zM51.3 116.5l.2 .3zM51.2 116.3l.3 .5zM51.1 116.2l.4 .6zM50.9 116.2l.6 .6zM50.7 116.2h.2l.6 .6zM50.5 116.2h.2l.8 .6zM50.4 116.4l.1-.2 1 .6zM50.4 116.4l1.1 .4-1.2-.3zM50.3 116.5l1.2 .3-1.3-.1zM50.2 116.7l1.3 .1-1.3 .1zM50.2 116.9l1.3-.1-1.2 .3z"/>
<path d="M50.3 117.1l1.2-.3-1.1 .4zM50.4 117.2l1.1-.4-1 .5zM50.5 117.3l1-.5-.8 .6zM50.7 117.4l.8-.6-.6 .6zM51.5 116.8l-.6 .6zM51.5 116.8l-.4 .6zM51.5 116.8l-.3 .5zM51.5 116.8l-.2 .3zM51.5 116.8l-.1 .2zM56.2 116.9h1l-.5 2.5zM86.3 112.1h1l-.5 2.5zM86.8 116.8l.5 2.5h-1z"/>
<path d="M93.5 105.8l2.4-.5v1zM100.4 111.3h1l-.5 2.5zM100.9 116.8l.5 2.5h-1zM109.3 105.3l2.6 .5-2.6 .5zM111.9 105.8l2.5-.5v1zM127.8 105.3l2.5 .5-2.5 .5zM165.8 112.8h1l-.5 2.5zM50.8 119.4l.5 2.4h-1zM56.7 122.3l.5 2.5h-1zM166.3 119.4l.5 2.4h-1zM41.3 165.2l.6 .8-2.2 1.2zM45.2 163.6l2.5 .3-2.4 .7z"/>
<path d="M88.8 168.3h.9l-.5 2.5zM89.2 159.6l.5 2.5h-.9zM89.2 173.8l.5 2.5h-.9zM102 168h1l-.5 2.5zM102.5 159.6l.5 2.5h-1zM102.5 175.2l.5 2.5h-1zM125.2 164.5l2.5 .5-2.5 .5zM132.9 165l2.5-.5v1zM15.2 179.5l2.2 1.2-.6 .7zM21.4 182.3l2.5 .8-2.6 .2zM62.5 182.1l2.5 .5-2.5 .5zM65 188.9l2.5-.5v1z"/>
<path d="M67.5 182.6l2.5-.5v1zM78.8 182.1l2.5 .5-2.5 .5zM81.3 188.4l2.5 .5-2.5 .5zM83.8 182.6l2.4-.5v1zM107.6 182.6l2.5-.5v1zM113.6 182.1l2.5 .5-2.5 .5z"/>
</g>
<text font-size="8.1" x="151.3" y="281.8">C-02758-01</text>
<text font-size="7.2" x="162.8" y="56.3">A</text>
<g font-size="7.2" fill="#004000">
<text x="95.7" y="152.5">C</text>
<text x="114.7" y="152.5">B</text>
<text x="95.9" y="190.1">C</text>
<text x="114.5" y="189.8">B</text>
</g>
<text font-size="5.8" x="97.2" y="274.9">ITALTRONIC</text>
<g font-size="4.9">
<text x="19.1" y="73.2">A</text>
<text x="20.5" y="152">C-C</text>
<text x="44.7" y="152">B-B</text>
</g>
<g font-size="4.4">
<text x="78.4" y="234.8">27/01/2010</text>
<text x="31.4" y="242.1">Zorzato E.</text>
<text x="77.9" y="242.1">Mazzucato F.</text>
<text x="119.8" y="254.2">Accessorio VIMAR Idea</text>
</g>
<text font-size="3.7" x="133.1" y="274.5">S.R.L.</text>
<g font-size="3.5">
<text x="108.5" y="24">64,3</text>
<text x="48.2" y="42.5" transform="rotate(-90 48.2 42.5)">11</text>
<text x="54.3" y="42.1" transform="rotate(-90 54.3 42.1)">9,8</text>
<text x="68.2" y="58.3">3</text>
<text x="153.6" y="58.3">3</text>
<text x="38.4" y="65.7">5</text>
<text x="149.9" y="65.3">8</text>
<text x="109.9" y="72.4">60</text>
<text x="14.9" y="89.7" transform="rotate(-90 14.9 89.7)">2</text>
<text x="85.7" y="96.5">30,4</text>
<text x="131.3" y="96.5">30,4</text>
<text x="99.3" y="103.8">12,3</text>
<text x="117.7" y="103.8">12,3</text>
<text x="48.8" y="110.8" transform="rotate(-90 48.8 110.8)">2,35</text>
<text x="84.8" y="112.3" transform="rotate(-90 84.8 112.3)">1,5</text>
<text x="99.4" y="110.1" transform="rotate(-90 99.4 110.1)">2</text>
<text x="164.3" y="112.2" transform="rotate(-90 164.3 112.2)">2,7</text>
<text x="48.8" y="129.9" transform="rotate(-90 48.8 129.9)">1,7</text>
<text x="55.2" y="127.8" transform="rotate(-90 55.2 127.8)">2</text>
<text x="39.3" y="165" transform="rotate(-28 39.3 165)">45°</text>
<text x="87.2" y="167.6" transform="rotate(-90 87.2 167.6)">7,5</text>
<text x="100.5" y="167.5" transform="rotate(-90 100.5 167.5)">7,3</text>
<text x="127.9" y="163">3,5</text>
<text x="87.7" y="173.3" transform="rotate(-90 87.7 173.3)">2</text>
<text x="17.5" y="179.2" transform="rotate(22 17.5 179.2)">45°</text>
<text x="100.5" y="175.3" transform="rotate(-90 100.5 175.3)">3,1</text>
<text x="56.5" y="180.5">1,65</text>
<text x="85.8" y="180.5">1,65</text>
<text x="109.4" y="180.5">5,7</text>
<text x="71" y="186.8">12,5</text>
<text x="18.4" y="205.7">Da 0,5 a 3</text>
<text x="48" y="205.9">Oltre 3 fino a 6</text>
<text x="80" y="205.9">Oltre 6 fino a 30</text>
<text x="111.1" y="205.9">Oltre 30 fino a 120</text>
<text x="143.1" y="205.9">Oltre 120 fino a 400</text>
<text x="22.6" y="211.6">± 0,1</text>
<text x="55.6" y="211.6">± 0,1</text>
<text x="88.6" y="211.6">± 0,2</text>
<text x="121.5" y="211.6">± 0,3</text>
<text x="154.5" y="211.6">± 0,5</text>
<text x="15.2" y="218.7">RESERVED PROPERTY</text>
<text x="111.4" y="225.2">1 / 1</text>
<text x="145.4" y="223.8">UNI EN 22768/1</text>
<text x="150" y="227.8">Media (m)</text>
<text x="198.5" y="223.7" transform="rotate(-90 198.5 223.7)">Modificati alcuni dettagli per eliminare giochi con supporto Idea. 23/04/2010 Zorzato E.</text>
</g>
<g font-size="3.5" fill="#00f">
<text x="176.5" y="228.6">5</text>
<text x="181.5" y="228.6">4</text>
<text x="186.5" y="228.6">3</text>
<text x="191.4" y="228.6">2</text>
<text x="196.4" y="228.6">1</text>
</g>
<text font-size="3.5" fill="#26009a" x="104.7" y="285">www.italtronic.com</text>
<text font-size="3.3" x="135.1" y="55.4" transform="rotate(-51 135.1 55.4)">⌀2</text>
<g font-size="2.8">
<text x="92.3" y="221.1">Dimension</text>
<text x="95.5" y="224.7">in mm</text>
<text x="60.4" y="234.5">Date:</text>
<text x="122.2" y="234.5">Replace nr.</text>
<text x="180.3" y="239.2">description</text>
<text x="181.5" y="236">Revision</text>
<text x="11" y="240.9">Drawed:</text>
<text x="60.6" y="240.9">Checked:</text>
<text x="122.4" y="240.9">Scale:</text>
<text x="83.7" y="247.7">Denomination:</text>
<text x="147.4" y="271.5">Drawing nr.</text>
<text x="103.4" y="278.1">VIA AUSTRIA 25/D 35127</text>
<text x="109.3" y="281.1">PADOVA - ITALY</text>
</g>
<g font-size="2.4">
<text x="13.7" y="225.6">reproduced or comunicated to 3d parties,</text>
<text x="19" y="222.8">The present drawing cannot be</text>
<text x="13.2" y="228.5">even partially, without the authorization of</text>
<text x="15.2" y="231.3">ITALTRONIC Srl. Italtronic reserves to</text>
<text x="13.3" y="234.1">protect its own rights according to the law.</text>
</g>
<g font-size="2.1">
<text x="109.6" y="217.2">SHEET NR.</text>
<text x="124.8" y="217.1">DRAWING BY</text>
<text x="146.3" y="218.8">GENERAL TOLERANCE</text>
<text x="122.4" y="226.5">Manual modification</text>
<text x="124.9" y="229.1">are not allowed</text>
</g>
</svg>
